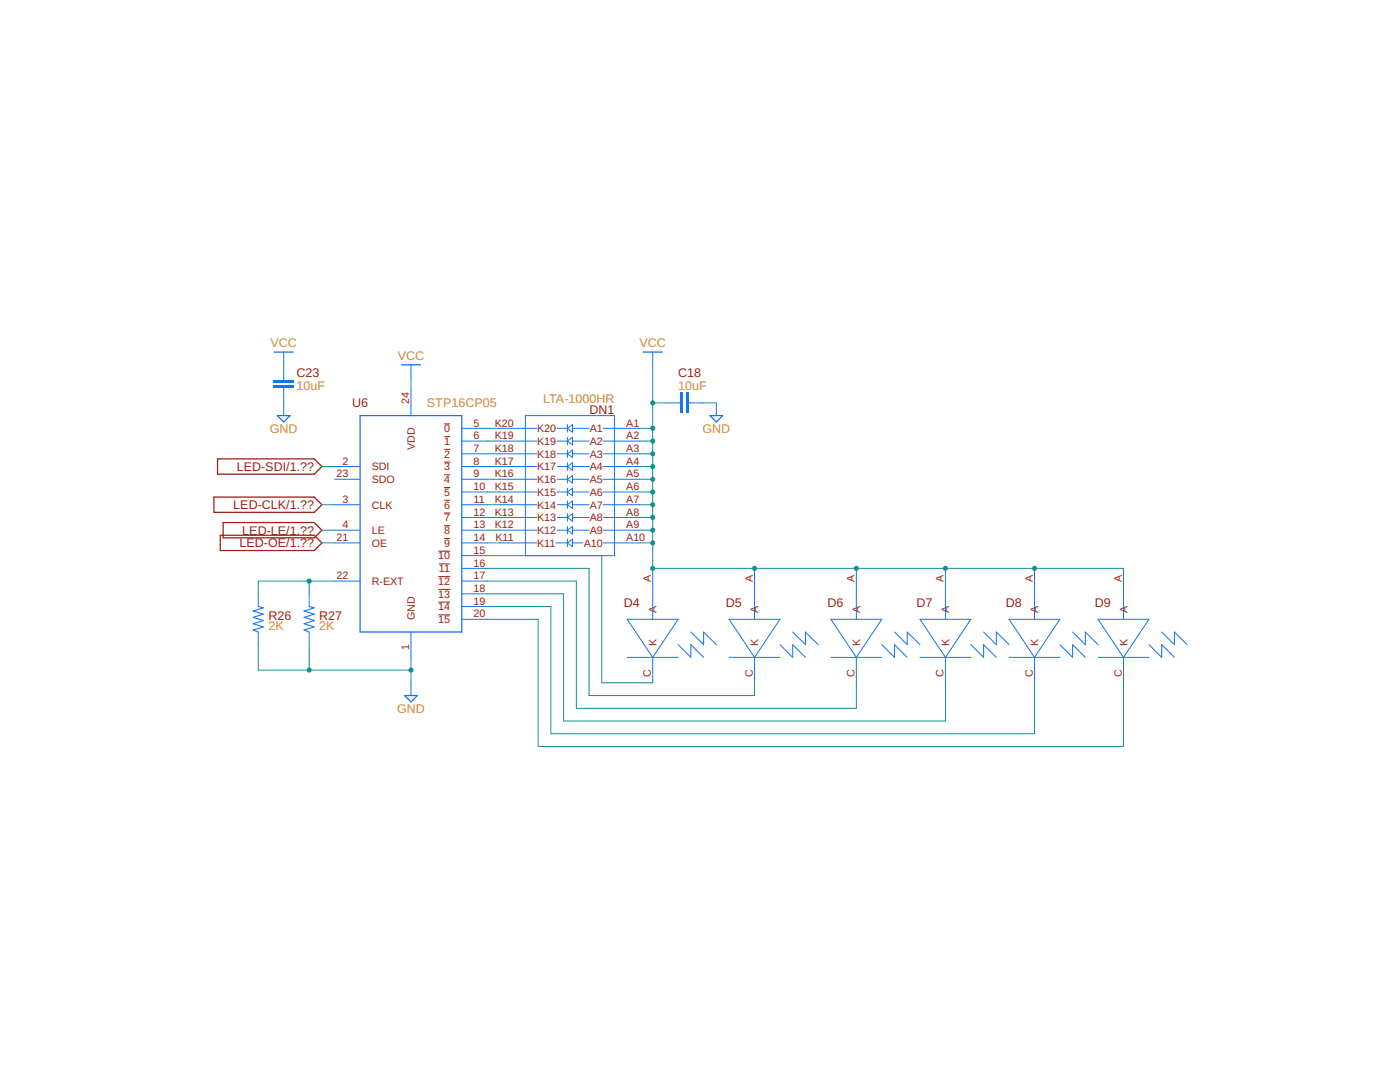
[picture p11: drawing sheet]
<svg xmlns="http://www.w3.org/2000/svg" width="279mm" height="216mm" viewBox="0 0 279 216" stroke-linecap="round" stroke-linejoin="round" font-family="sans-serif">
<g fill="none" stroke="#9c1f14" stroke-width=".2">
<path d="M88.6 84.6h1.2M88.6 87.1h1.2M88.6 89.7h1.2M88.6 92.2h1.2M88.6 94.7h1.2M88.6 97.3h1.2M88.6 99.8h1.2M87.5 110h2.3M87.5 115.1h2.3M87.5 117.6h2.3M87.6 112.5h2.2M88.6 102.4h1.2"/>
<path d="M88.6 104.9h1.2M88.6 107.4h1.2M87.5 120.1h2.3M87.5 122.7h2.3"/>
</g>
<path d="M42.7 99.2h20l1.5 1.5-1.5 1.5h-20zM43.4 91.6h19.3l1.5 1.5-1.5 1.5h-19.3zM44 106.8h18.7l1.5 1.5-1.5 1.6h-18.7zM44.5 104.3h18.2l1.5 1.5-1.5 1.5h-18.2z" fill="none" stroke="#9c1f14" stroke-width=".25"/>
<path d="M71.9 82.9h20.3v43.2h-20.3z" fill="none" stroke="#1375f4" stroke-width=".25"/>
<g fill="none" stroke="#1375f4" stroke-width=".2">
<path d="M82 77.9v5M66.8 93.1h5.1M66.8 95.6h5.1M92.2 85.5h5M92.2 88h5M92.2 90.6h5M92.2 93.1h5M92.2 95.6h5M92.2 98.2h5M99.8 85.5h7.3M99.8 88h7.3M99.8 90.6h7.3"/>
<path d="M99.8 93.1h7.3M99.8 95.6h7.3M99.8 98.2h7.3M104.9 82.9h17.7v28h-17.7zM111.2 85.5h2M111.2 88h2M111.2 90.6h2M111.2 93.1h2M111.2 95.6h2M111.2 98.2h2M113.2 85.5l1.1-.8v1.5zM113.2 88l1.1-.8v1.6z"/>
<path d="M113.2 90.6l1.1-.8v1.5zM113.2 93.1l1.1-.8v1.6zM113.2 95.6l1.1-.7v1.5zM113.2 98.2l1.1-.8v1.5zM113.2 84.7v1.5M113.2 87.2v1.6M113.2 89.8v1.5M113.2 92.3v1.6M113.2 94.9v1.5M113.2 97.4v1.5M113.2 99.9v1.6M114.3 85.5h3.3"/>
<path d="M114.3 88h3.3M114.3 90.6h3.3M114.3 93.1h3.3M114.3 95.6h3.3M114.3 98.2h3.3M120.4 85.5h7.3M120.4 88h7.3M120.4 90.6h7.3M120.4 93.1h7.3M120.4 95.6h7.3M120.4 98.2h7.3M66.8 100.7h5.1"/>
<path d="M66.8 105.8h5.1M66.8 108.3h5.1M66.8 116h5.1M92.2 100.7h5M92.2 103.3h5M92.2 105.8h5M92.2 108.3h5M92.2 110.9h5M92.2 113.4h5M92.2 116h5M92.2 118.5h5M99.8 100.7h7.3"/>
<path d="M99.8 103.3h7.3M99.8 105.8h7.3M99.8 108.3h7.3M111 108.3h2.2M111.2 100.7h2M111.2 103.3h2M111.2 105.8h2M113.2 108.3l1.1-.7v1.5zM113.2 100.7l1.1-.8v1.6zM113.2 103.3l1.1-.8v1.5zM113.2 105.8l1.1-.8v1.6zM113.2 102.5v1.5"/>
<path d="M113.2 105v1.6M113.2 107.6v1.5M114.3 100.7h3.3M114.3 103.3h3.3M114.3 105.8h3.3M114.3 108.3h2M120.4 100.7h7.3M120.4 103.3h7.3M120.4 105.8h7.3M120.4 108.3h7.3M130.3 113.4v10.2M150.6 113.4v10.2"/>
<path d="M170.9 113.4v10.2M188.7 113.4v10.2M206.5 113.4v10.2M224.2 113.4v10.2M82 126.1v5.1M92.2 121h5M92.2 123.6h5M125.2 123.6h10.1l-5 7.6zM125.2 131.2h10.1M130.3 131.2v5M135.3 128.6l2.6 2.6v-2.6l2.5 2.6M137.9 126.1l2.5 2.5v-2.5l2.6 2.5"/>
<path d="M145.5 123.6h10.2l-5.1 7.6zM145.5 131.2h10.2M150.6 131.2v5M155.7 128.6l2.5 2.6v-2.6l2.5 2.6M158.2 126.1l2.5 2.5v-2.5l2.6 2.5M165.8 123.6h10.2l-5.1 7.6zM165.8 131.2h10.2M170.9 131.2v5M176 128.6l2.5 2.6v-2.6l2.6 2.6M178.5 126.1l2.6 2.5v-2.5l2.5 2.5M183.6 123.6h10.2l-5.1 7.6zM183.6 131.2h10.2"/>
<path d="M188.7 131.2v5M193.8 128.6l2.5 2.6v-2.6l2.5 2.6M196.3 126.1l2.5 2.5v-2.5l2.6 2.5M201.4 123.6h10.1l-5 7.6zM201.4 131.2h10.1M206.5 131.2v5M211.5 128.6l2.6 2.6v-2.6l2.5 2.6M214.1 126.1l2.5 2.5v-2.5l2.5 2.5M219.1 123.6h10.2l-5.1 7.6zM219.1 131.2h10.2M224.2 131.2v5M229.3 128.6l2.5 2.6v-2.6l2.6 2.6"/>
<path d="M231.8 126.1l2.6 2.5v-2.5l2.5 2.5"/>
</g>
<g fill="#1375f4">
<path d="M136.9 78.4h.5v4h-.5z" fill-rule="evenodd"/>
<path d="M135.8 78.4h.6v4h-.6z" fill-rule="evenodd"/>
</g>
<g fill="#1375f4">
<path d="M136.9 78.4h.5v4h-.5zM136.9 78.4v4h.5v-4z"/>
<path d="M135.8 78.4h.6v4h-.6zM135.8 78.4v4h.6v-4z"/>
</g>
<path d="M82 72.8v2.5M130.3 70.3v2.5M132.8 80.4h3M137.4 80.4h3M143 80.4v2.5M51.5 118.5v2.5M61.7 118.5v2.5M51.5 126.1v2.5M61.7 126.1v2.5M82 136.2v2.6" fill="none" stroke="#1375f4" stroke-width=".2"/>
<path d="M80.1 72.8h3.8M128.4 70.3h3.8M141.7 82.9h2.5l-1.2 1.3zM80.8 138.8h2.5l-1.3 1.3z" fill="none" stroke="#1375f4" stroke-width=".25"/>
<path d="M51.5 121l1.1 .3-2.1 .6 2.1 .7-2.1 .6 2.1 .6-2.1 .7 2.1 .6-2.1 .6 1 .4M61.7 121l1 .3-2 .6 2 .7-2 .6 2 .6-2 .7 2 .6-2 .6 1 .4" fill="none" stroke="#1375f4" stroke-width=".21"/>
<g fill="#1375f4">
<path d="M54.6 76.8h4.1v.5h-4.1z" fill-rule="evenodd"/>
<path d="M54.6 75.8h4.1v.5h-4.1z" fill-rule="evenodd"/>
</g>
<g fill="#1375f4">
<path d="M54.6 76.8h4.1v.5h-4.1zM54.6 76.8v.5h4.1v-.5z"/>
<path d="M54.6 75.8h4.1v.5h-4.1zM54.6 75.8v.5h4.1v-.5z"/>
</g>
<path d="M56.6 70.3v5.5M56.6 77.3v5.6" fill="none" stroke="#1375f4" stroke-width=".2"/>
<path d="M54.7 70.3h3.8M55.4 82.9h2.5l-1.3 1.3z" fill="none" stroke="#1375f4" stroke-width=".25"/>
<g fill="none" stroke="#158f93" stroke-width=".2">
<path d="M130.3 72.8v40.6h58.4M97.2 98.2h2.6M97.2 95.6h2.6M97.2 93.1h2.6M97.2 90.6h2.6M97.2 88h2.6M97.2 85.5h2.6M127.7 98.2h2.6M127.7 95.6h2.6M127.7 93.1h2.6M127.7 90.6h2.6M127.7 88h2.6"/>
<path d="M127.7 85.5h2.6M130.3 80.4h2.5M97.2 108.3h2.6M97.2 105.8h2.6M97.2 103.3h2.6M97.2 100.7h2.6M127.7 108.3h2.6M127.7 105.8h2.6M127.7 103.3h2.6M127.7 100.7h2.6"/>
</g>
<g fill="#158f93">
<circle cx="130.3" cy="85.5" r=".51"/>
<circle cx="130.3" cy="88" r=".51"/>
<circle cx="130.3" cy="90.6" r=".51"/>
<circle cx="130.3" cy="93.1" r=".51"/>
<circle cx="130.3" cy="95.6" r=".51"/>
<circle cx="130.3" cy="98.2" r=".51"/>
<circle cx="130.3" cy="100.7" r=".51"/>
<circle cx="130.3" cy="103.3" r=".51"/>
<circle cx="130.3" cy="105.8" r=".51"/>
<circle cx="130.3" cy="108.3" r=".51"/>
<circle cx="130.3" cy="80.4" r=".51"/>
<circle cx="130.3" cy="113.4" r=".51"/>
<circle cx="150.6" cy="113.4" r=".51"/>
<circle cx="170.9" cy="113.4" r=".51"/>
</g>
<g fill="#158f93">
<path d="M129.8 85.5a.51 .51 0 0 1 1 0 .51 .51 0 0 1-1 0zM129.8 85.5a.51 .51 0 0 0 1 0 .51 .51 0 0 0-1 0z"/>
<path d="M129.8 88a.51 .51 0 0 1 1 0 .51 .51 0 0 1-1 0zM129.8 88a.51 .51 0 0 0 1 0 .51 .51 0 0 0-1 0z"/>
<path d="M129.8 90.6a.51 .51 0 0 1 1 0 .51 .51 0 0 1-1 0zM129.8 90.6a.51 .51 0 0 0 1 0 .51 .51 0 0 0-1 0z"/>
<path d="M129.8 93.1a.51 .51 0 0 1 1 0 .51 .51 0 0 1-1 0zM129.8 93.1a.51 .51 0 0 0 1 0 .51 .51 0 0 0-1 0z"/>
<path d="M129.8 95.6a.51 .51 0 0 1 1 0 .51 .51 0 0 1-1 0zM129.8 95.6a.51 .51 0 0 0 1 0 .51 .51 0 0 0-1 0z"/>
<path d="M129.8 98.2a.51 .51 0 0 1 1 0 .51 .51 0 0 1-1 0zM129.8 98.2a.51 .51 0 0 0 1 0 .51 .51 0 0 0-1 0z"/>
<path d="M129.8 100.7a.51 .51 0 0 1 1 0 .51 .51 0 0 1-1 0zM129.8 100.7a.51 .51 0 0 0 1 0 .51 .51 0 0 0-1 0z"/>
<path d="M129.8 103.3a.51 .51 0 0 1 1 0 .51 .51 0 0 1-1 0zM129.8 103.3a.51 .51 0 0 0 1 0 .51 .51 0 0 0-1 0z"/>
<path d="M129.8 105.8a.51 .51 0 0 1 1 0 .51 .51 0 0 1-1 0zM129.8 105.8a.51 .51 0 0 0 1 0 .51 .51 0 0 0-1 0z"/>
<path d="M129.8 108.3a.51 .51 0 0 1 1 0 .51 .51 0 0 1-1 0zM129.8 108.3a.51 .51 0 0 0 1 0 .51 .51 0 0 0-1 0z"/>
<path d="M129.8 80.4a.51 .51 0 0 1 1 0 .51 .51 0 0 1-1 0zM129.8 80.4a.51 .51 0 0 0 1 0 .51 .51 0 0 0-1 0z"/>
<path d="M129.8 113.4a.51 .51 0 0 1 1 0 .51 .51 0 0 1-1 0zM129.8 113.4a.51 .51 0 0 0 1 0 .51 .51 0 0 0-1 0z"/>
<path d="M150.1 113.4a.51 .51 0 0 1 1 0 .51 .51 0 0 1-1 0zM150.1 113.4a.51 .51 0 0 0 1 0 .51 .51 0 0 0-1 0z"/>
<path d="M170.4 113.4a.51 .51 0 0 1 1 0 .51 .51 0 0 1-1 0zM170.4 113.4a.51 .51 0 0 0 1 0 .51 .51 0 0 0-1 0z"/>
</g>
<path d="M188.7 113.4h17.8" fill="none" stroke="#158f93" stroke-width=".2"/>
<circle cx="188.7" cy="113.4" r=".51" fill="#158f93"/>
<path d="M188.2 113.4a.51 .51 0 0 1 1 0 .51 .51 0 0 1-1 0zM188.2 113.4a.51 .51 0 0 0 1 0 .51 .51 0 0 0-1 0z" fill="#158f93"/>
<path d="M206.5 113.4h17.7" fill="none" stroke="#158f93" stroke-width=".2"/>
<circle cx="206.5" cy="113.4" r=".51" fill="#158f93"/>
<path d="M206 113.4a.51 .51 0 0 1 1 0 .51 .51 0 0 1-1 0zM206 113.4a.51 .51 0 0 0 1 0 .51 .51 0 0 0-1 0z" fill="#158f93"/>
<path d="M82 75.3v2.6M140.4 80.4h2.6M97.2 110.9h22.9v25.3h10.2M97.2 113.4h20.4v25.4h33v-2.6M97.2 116h17.8v25.3h55.9v-5.1M97.2 118.5h15.3v25.4h76.2v-7.7M51.5 128.6v5.1h30.5M61.7 128.6v5.1M82 131.2v5M97.2 121h12.7v25.4h96.6v-10.2M97.2 123.6h10.2v25.3h116.8v-12.7" fill="none" stroke="#158f93" stroke-width=".2"/>
<g fill="#158f93">
<circle cx="82" cy="133.7" r=".51"/>
<circle cx="61.7" cy="133.7" r=".51"/>
</g>
<g fill="#158f93">
<path d="M81.5 133.7a.51 .51 0 0 1 1 0 .51 .51 0 0 1-1 0zM81.5 133.7a.51 .51 0 0 0 1 0 .51 .51 0 0 0-1 0z"/>
<path d="M61.2 133.7a.51 .51 0 0 1 1 0 .51 .51 0 0 1-1 0zM61.2 133.7a.51 .51 0 0 0 1 0 .51 .51 0 0 0-1 0z"/>
</g>
<path d="M61.7 116v2.5M66.8 116h-15.3v2.5" fill="none" stroke="#158f93" stroke-width=".2"/>
<circle cx="61.7" cy="116" r=".51" fill="#158f93"/>
<path d="M61.2 116a.51 .51 0 0 1 1 0 .51 .51 0 0 1-1 0zM61.2 116a.51 .51 0 0 0 1 0 .51 .51 0 0 0-1 0z" fill="#158f93"/>
<path d="M64.2 93.1h2.6M64.2 100.7h2.6M64.2 105.8h2.6M64.2 108.3h2.6" fill="none" stroke="#158f93" stroke-width=".2"/>
<g font-size="2.5" fill="#d59028">
<text x="54" y="69.2">VCC</text>
<text x="79.4" y="71.8">VCC</text>
<text x="127.6" y="69.2">VCC</text>
<text x="59.2" y="77.9">10uF</text>
<text x="135.3" y="77.9">10uF</text>
<text x="85.2" y="81.3">STP16CP05</text>
<text x="108.4" y="80.4">LTA-1000HR</text>
<text x="53.8" y="86.4">GND</text>
<text x="140.2" y="86.4">GND</text>
<text x="53.6" y="125.7">2K</text>
<text x="63.7" y="125.7">2K</text>
<text x="79.2" y="142.2">GND</text>
</g>
<g font-size="2.5" fill="#9c1f14">
<text x="59.2" y="75.3">C23</text>
<text x="135.3" y="75.3">C18</text>
<text x="70.3" y="81.3">U6</text>
<text x="117.6" y="82.7">DN1</text>
<text x="47.3" y="94">LED-SDI/1.??</text>
<text x="46.6" y="101.6">LED-CLK/1.??</text>
<text x="48.4" y="106.7">LED-LE/1.??</text>
<text x="47.8" y="109.2">LED-OE/1.??</text>
<text x="53.6" y="123.7">R26</text>
<text x="63.7" y="123.7">R27</text>
<text x="124.5" y="121">D4</text>
<text x="144.8" y="121">D5</text>
<text x="165.2" y="121">D6</text>
<text x="182.9" y="121">D7</text>
<text x="200.7" y="121">D8</text>
<text x="218.5" y="121">D9</text>
</g>
<g font-size="2.1" fill="#9c1f14">
<text x="81.7" y="80.6" transform="rotate(-90 81.7 80.6)">24</text>
<text x="82.8" y="89.8" transform="rotate(-90 82.8 89.8)">VDD</text>
<text x="88.6" y="86.2">0</text>
<text x="88.6" y="88.8">1</text>
<text x="94.5" y="85.1">5</text>
<text x="94.5" y="87.7">6</text>
<text x="98.7" y="87.7">K19</text>
<text x="98.7" y="85.1">K20</text>
<text x="107.2" y="88.8">K19</text>
<text x="107.2" y="86.2">K20</text>
<text x="117.7" y="86.2">A1</text>
<text x="117.7" y="88.8">A2</text>
<text x="125" y="85.1">A1</text>
<text x="125" y="87.7">A2</text>
<text x="67.1" y="95.3">23</text>
<text x="68.3" y="92.7">2</text>
<text x="74.2" y="93.9">SDI</text>
<text x="88.6" y="91.3">2</text>
<text x="88.6" y="93.9">3</text>
<text x="94.5" y="90.2">7</text>
<text x="94.5" y="92.7">8</text>
<text x="94.5" y="95.3">9</text>
<text x="98.7" y="95.3">K16</text>
<text x="98.7" y="92.7">K17</text>
<text x="98.7" y="90.2">K18</text>
<text x="107.2" y="93.9">K17</text>
<text x="107.2" y="91.3">K18</text>
<text x="117.7" y="91.3">A3</text>
<text x="117.7" y="93.9">A4</text>
<text x="125" y="90.2">A3</text>
<text x="125" y="92.7">A4</text>
<text x="125" y="95.3">A5</text>
<text x="68.3" y="100.4">3</text>
<text x="74.2" y="101.5">CLK</text>
<text x="74.2" y="96.4">SDO</text>
<text x="88.6" y="96.4">4</text>
<text x="88.6" y="98.9">5</text>
<text x="88.6" y="101.5">6</text>
<text x="94.5" y="97.8">10</text>
<text x="94.5" y="100.4">11</text>
<text x="98.7" y="100.4">K14</text>
<text x="98.7" y="97.8">K15</text>
<text x="107.2" y="101.5">K14</text>
<text x="107.2" y="98.9">K15</text>
<text x="107.2" y="96.4">K16</text>
<text x="117.7" y="96.4">A5</text>
<text x="117.7" y="98.9">A6</text>
<text x="117.7" y="101.5">A7</text>
<text x="125" y="97.8">A6</text>
<text x="125" y="100.4">A7</text>
<text x="67.1" y="108">21</text>
<text x="68.3" y="105.4">4</text>
<text x="74.2" y="106.6">LE</text>
<text x="88.6" y="104">7</text>
<text x="88.6" y="106.6">8</text>
<text x="94.5" y="102.9">12</text>
<text x="94.5" y="105.4">13</text>
<text x="94.5" y="108">14</text>
<text x="98.7" y="105.4">K12</text>
<text x="98.7" y="102.9">K13</text>
<text x="98.9" y="108">K11</text>
<text x="107.2" y="106.6">K12</text>
<text x="107.2" y="104">K13</text>
<text x="117.7" y="104">A8</text>
<text x="117.7" y="106.6">A9</text>
<text x="125" y="102.9">A8</text>
<text x="125" y="105.4">A9</text>
<text x="125" y="108">A10</text>
<text x="74.2" y="109.1">OE</text>
<text x="87.5" y="111.6">10</text>
<text x="88.6" y="109.1">9</text>
<text x="94.5" y="110.5">15</text>
<text x="94.5" y="113.1">16</text>
<text x="107.2" y="109.1">K11</text>
<text x="116.5" y="109.1">A10</text>
<text x="67.1" y="115.6">22</text>
<text x="74.2" y="116.7">R-EXT</text>
<text x="87.5" y="116.7">12</text>
<text x="87.5" y="119.2">13</text>
<text x="87.6" y="114.2">11</text>
<text x="94.5" y="115.6">17</text>
<text x="94.5" y="118.1">18</text>
<text x="129.9" y="116.1" transform="rotate(-90 129.9 116.1)">A</text>
<text x="150.2" y="116.1" transform="rotate(-90 150.2 116.1)">A</text>
<text x="170.5" y="116.1" transform="rotate(-90 170.5 116.1)">A</text>
<text x="188.3" y="116.1" transform="rotate(-90 188.3 116.1)">A</text>
<text x="206.1" y="116.1" transform="rotate(-90 206.1 116.1)">A</text>
<text x="223.9" y="116.1" transform="rotate(-90 223.9 116.1)">A</text>
<text x="82.8" y="123.8" transform="rotate(-90 82.8 123.8)">GND</text>
<text x="87.5" y="121.8">14</text>
<text x="87.5" y="124.3">15</text>
<text x="94.5" y="120.7">19</text>
<text x="94.5" y="123.2">20</text>
<text x="131" y="122.2" transform="rotate(-90 131 122.2)">A</text>
<text x="151.3" y="122.2" transform="rotate(-90 151.3 122.2)">A</text>
<text x="171.7" y="122.2" transform="rotate(-90 171.7 122.2)">A</text>
<text x="189.4" y="122.2" transform="rotate(-90 189.4 122.2)">A</text>
<text x="207.2" y="122.2" transform="rotate(-90 207.2 122.2)">A</text>
<text x="225" y="122.2" transform="rotate(-90 225 122.2)">A</text>
<text x="81.7" y="129.6" transform="rotate(-90 81.7 129.6)">1</text>
<text x="131" y="128.8" transform="rotate(-90 131 128.8)">K</text>
<text x="151.3" y="128.8" transform="rotate(-90 151.3 128.8)">K</text>
<text x="171.7" y="128.8" transform="rotate(-90 171.7 128.8)">K</text>
<text x="189.4" y="128.8" transform="rotate(-90 189.4 128.8)">K</text>
<text x="207.2" y="128.8" transform="rotate(-90 207.2 128.8)">K</text>
<text x="225" y="128.8" transform="rotate(-90 225 128.8)">K</text>
<text x="129.9" y="135.1" transform="rotate(-90 129.9 135.1)">C</text>
<text x="150.2" y="135.1" transform="rotate(-90 150.2 135.1)">C</text>
<text x="170.5" y="135.1" transform="rotate(-90 170.5 135.1)">C</text>
<text x="188.3" y="135.1" transform="rotate(-90 188.3 135.1)">C</text>
<text x="206.1" y="135.1" transform="rotate(-90 206.1 135.1)">C</text>
<text x="223.9" y="135.1" transform="rotate(-90 223.9 135.1)">C</text>
</g>
</svg>
